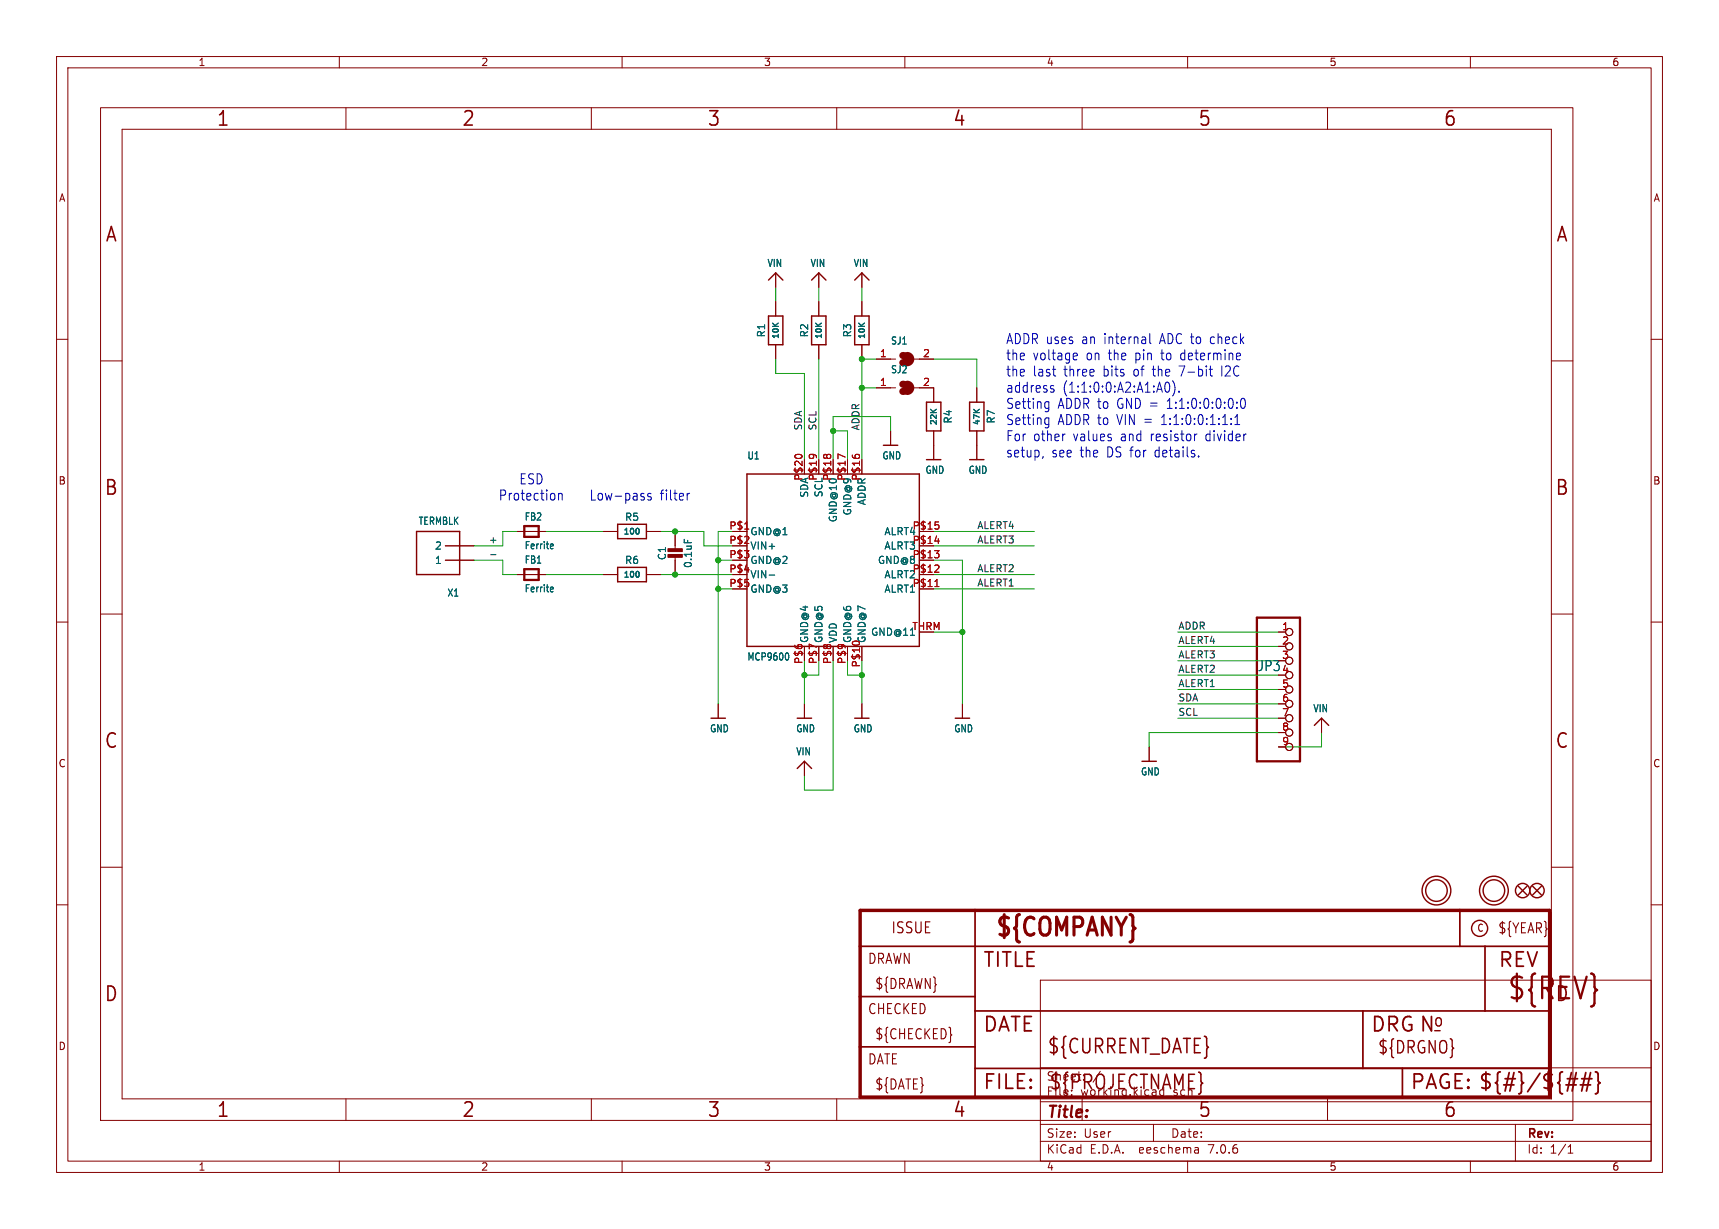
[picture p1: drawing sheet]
<svg xmlns="http://www.w3.org/2000/svg" width="304mm" height="217mm" viewBox="0 0 304 217" stroke-linecap="round" stroke-linejoin="round" font-family="sans-serif">
<g fill="none" stroke="#840000" stroke-width=".18">
<path d="M10 10h284v197.3h-284zM12 12h280v193.3h-280zM17.8 19h260.3v179.1h-260.3zM60 10v2M61.2 19v3.9M104.6 19v3.9M110 10v2M148 19v3.9M160 10v2M191.3 19v3.9M210 10v2M234.7 19v3.9"/>
<path d="M260 10v2M21.6 22.9h252.7v171.4h-252.7zM10 60h2M137.2 48.3v2.5M137.2 53.3v2.6M144.8 48.3v2.5M144.8 53.3v2.6M152.4 48.3v2.5M152.4 53.3v2.6M292 60h2M17.8 63.8h3.8M137.2 61v2.5"/>
<path d="M144.8 61v2.5M152.4 61v2.5M154.9 63.5h3.5M154.9 68.6h3.5M157.5 76.2v2.5M161.7 68.6h3.4v2.5M161.7 63.5h3.4M165.1 76.2v5.1M172.7 68.6v2.5M172.7 76.2v5.1M274.3 63.8h3.8M78.7 99.1h5.1"/>
<path d="M78.7 96.5h5.1M91.4 94h5.1M106.7 94h2.5M114.3 94h2.5M119.4 94v3.3M119.4 98.3v3.3M10 110h2M17.8 108.6h3.8M91.4 101.6h5.1M106.7 101.6h2.5M114.3 101.6h2.5M226.1 111.8h1.2"/>
<path d="M226.1 116.8h1.2M274.3 108.6h3.8M292 110h2M127 124.5v2.5M142.2 124.5v2.5M142.2 134.6v2.6M152.4 124.5v2.5M170.2 124.5v2.5M203.2 132.1v2.5M226.1 121.9h1.2M226.1 124.5h1.2M226.1 127h1.2"/>
<path d="M226.1 129.5h1.2M226.1 132.1h1.2M233.7 127v2.5M10 160h2M17.8 153.4h3.8M274.3 153.4h3.8M292 160h2M184 173.3h108v32h-108zM61.2 194.3v3.8M104.6 194.3v3.8M148 194.3v3.8M184 198.8h108"/>
<path d="M184 194.8h108M184 188.8h108M191.3 194.3v3.8M204 198.8v3M234.7 194.3v3.8M268 198.8v6.5M60 205.3v2M110 205.3v2M160 205.3v2M184 201.8h108M210 205.3v2M211.8 203l.1 .9"/>
<path d="M211.9 203.8l-.1 .1M211.9 203.3h-.1M260 205.3v2M277.3 203.9h.8M277.3 202.8l.4-.4v1.5"/>
<circle cx="228" cy="111.8" r=".63"/>
<circle cx="228" cy="114.3" r=".63"/>
<circle cx="228" cy="116.8" r=".63"/>
<circle cx="228" cy="119.4" r=".63"/>
<circle cx="228" cy="121.9" r=".63"/>
<circle cx="228" cy="132.1" r=".63"/>
<circle cx="228" cy="124.5" r=".63"/>
<circle cx="228" cy="127" r=".63"/>
<circle cx="228" cy="129.5" r=".63"/>
</g>
<g fill="none" stroke="#840000" stroke-width=".25">
<path d="M135.9 49.5l1.3-1.2 1.2 1.2M135.9 55.9h2.5v5.1h-2.5zM143.5 55.9h2.5v5.1h-2.5zM143.5 49.5l1.3-1.2 1.2 1.2M151.1 55.9h2.6v5.1h-2.6zM151.1 49.5l1.3-1.2 1.3 1.2M156.2 78.7h2.5M163.8 71.1h2.6v5.1h-2.6zM171.4 71.1h2.6v5.1h-2.6zM73.7 94h7.6v7.6h-7.6zM109.2 92.7h5.1v2.5h-5.1zM132.1 83.8h30.5v30.5h-30.5z"/>
<path d="M163.8 81.3h2.6M171.4 81.3h2.6M109.2 100.3h5.1v2.6h-5.1zM125.7 127h2.6M141 127h2.5M141 135.9l1.2-1.3 1.3 1.3M151.1 127h2.6M168.9 127h2.5M201.9 134.6h2.6M232.4 128.3l1.3-1.3 1.2 1.3M268.5 156.7l1.5 1.5M270 156.7l-1.5 1.5"/>
<path d="M271 156.7l1.5 1.5M272.5 156.7l-1.5 1.5"/>
<circle cx="254" cy="157.5" r="2.54"/>
<circle cx="254" cy="157.5" r="1.9"/>
<circle cx="264.2" cy="157.5" r="2.54"/>
<circle cx="264.2" cy="157.5" r="1.9"/>
<circle cx="269.2" cy="157.5" r="1.27"/>
<circle cx="271.8" cy="157.5" r="1.27"/>
<circle cx="261.6" cy="164.2" r="1.42"/>
</g>
<path d="M112.9 93.5l.1 .3-.1 .6M112.9 101.1l.1 .3-.1 .6" fill="none" stroke="#006464" stroke-width=".2"/>
<g fill="#840000" stroke="#840000" stroke-width=".18">
<path d="M118.1 98h2.5v.6h-2.5z"/>
<path d="M118.1 97h2.5v.5h-2.5z"/>
</g>
<path d="M97.5 96.2l.3 .1v.2l-.5 .1M97.8 97h-.3M121 95.4v.6M97.5 103.8l.3 .1v.2l-.5 .1M97.8 104.6l-.3 .1M136 101.7h1M139.2 115.5a.88 .88 0 0 1 0 1.2" fill="none" stroke="#006464" stroke-width=".18"/>
<path d="M159.6 62.9a.64 .64 0 0 1 .7 .6 .64 .64 0 0 1-.7 .6M159.6 67.9a.64 .64 0 0 1 .7 .7 .64 .64 0 0 1-.7 .6M160.4 62.9a.64 .64 0 0 1 .6 .6 .64 .64 0 0 1-.6 .6M160.4 67.9a.64 .64 0 0 1 .6 .7 .64 .64 0 0 1-.6 .6" fill="none" stroke="#840000" stroke-width="1.3"/>
<g fill="none" stroke="#a90000" stroke-width=".18">
<path d="M131.7 93.6h.7M140.7 80.5l.3-.2 .7 .2M143.2 80.5v-.1a1.07 1.07 0 0 1 1 .1M143.6 80.3l.2 .2M145.7 80.5l.2-.2 .2 .2M146.2 80.5l.2-.2 .4 .2M149.4 80.8l-1.2-.5v.8M151.3 80.5l.1-.2 .5 .2M165.3 97.4h.7l-.4 .5M165.3 95.7h.8M165.4 92.3h.6M165.9 100l.1 .2v.3l-.7 .7h.7"/>
<path d="M165.9 92.8l.1 .2-.1 .5M165.9 97.9l.1 .2-.1 .5M151.2 113.4h.3M165.3 103.7h.7"/>
</g>
<path d="M92.7 93h2.5v1.9h-2.5zM92.7 100.6h2.5v2h-2.5zM222.2 109.2h7.7v25.4h-7.7z" fill="none" stroke="#840000" stroke-width=".41"/>
<path d="M152.1 161h121.9v33h-121.9z" fill="none" stroke="#840000" stroke-width=".61"/>
<path d="M152.1 176.2h20.3M152.1 167.3h121.9M172.4 161v33M172.4 178.8h101.6M241 178.8v10.1M258.1 161v6.3M262.6 167.3v11.5M152.1 185.1h20.3M172.4 188.9h101.6M248 188.9v5.1" fill="none" stroke="#840000" stroke-width=".3"/>
<path d="M276.9 191.8h1.8M277.1 190.8h1.9M278.7 189.7l-.7 3.2M279.4 191.8h1.9M279.7 190.8h1.8M280.4 189.7l-.7 3.2M281.3 189.7l-.8 3.2M282.1 189.5l.4 .2 .1 .2v1.2l.3 .4-.3 .3v1.2l-.1 .3-.4 .1" fill="none" stroke="#840000" stroke-width=".32"/>
<path d="M168.2 182.9l.1 .1-.1 .1" fill="none" stroke="#840000" stroke-width=".19"/>
<path d="M86.8 98.1h.9" fill="none" stroke="#0f0f0f" stroke-width=".18"/>
<g fill="none" stroke="#0000c2" stroke-width=".18">
<path d="M203.3 59v1.5l.2 .3M185 71l.5 .1M185 73.9l.5 .1M185.5 71v1.5a.41 .41 0 0 1-.5 .3M185.5 73.9v1.4l-.2 .3M185.5 72.1l-.5 .1M185.5 75l-.5 .1M186 68.8h.2a.31 .31 0 0 1 .2 .3 .31 .31 0 0 1-.2 .3h-.3M186 68.2l.3 .1M190 62.4l.4 .1 .1 .4-.7 .1M190.4 63.5l-.4 .1M206.5 67.6a1.23 1.23 0 0 1 0 1.8"/>
<path d="M207.4 67.4a2.39 2.39 0 0 1 0 2.5M208.5 69.2v.2M211.5 76.8h.2M213.8 65.3h.6M214 64.7v1.5l.1 .2 .3 .1M218.3 75.1h.9M218.3 73.8l.5-.5v1.8M219.6 70.5l.3-.1a1.23 1.23 0 0 1 0 1.8h-.2a1.32 1.32 0 0 1-.1-1.7zM98.8 87.2v1.2M98.8 87.4a.37 .37 0 0 1 .5-.1l.1 1.1M113.9 87.9v.4M115.1 87.3l-.4-.1a.31 .31 0 0 0-.2 .3 .31 .31 0 0 0 .2 .3h.3a.31 .31 0 0 1 .2 .3 .31 .31 0 0 1-.2 .3l-.5-.1"/>
<path d="M121.9 87.2l-.2 .1-.2 .3M184.4 80.7l-.1 .4M211.9 80.6v.2"/>
</g>
<g fill="none" stroke="#009600" stroke-width=".18">
<path d="M137.2 50.8v2.5M144.8 50.8v2.5M152.4 50.8v2.5M137.2 63.5v2.5h5v15.3M144.8 63.5v17.8M147.3 76.2h2.6v5.1M152.4 68.6h2.5M154.9 63.5h-2.5v17.8M157.5 76.2v-2.5h-10.2v7.6M165.1 63.5h7.6v5.1M83.8 99.1h5.1v2.5h2.5M91.4 94h-2.5v2.5h-5.1"/>
<path d="M96.5 94h10.2M116.8 94h7.7v2.5h5M127 99.1h2.5M129.5 94h-2.5v30.5M165.1 96.5h17.8M165.1 94h17.8M165.1 99.1h5.1v25.4M96.5 101.6h10.2M116.8 101.6h12.7M127 104.1h2.5M142.2 116.8v7.7M144.8 116.8v2.6h-2.6"/>
<path d="M147.3 116.8v22.9h-5.1v-2.5M149.9 116.8v2.6h2.5M152.4 116.8v7.7M165.1 101.6h17.8M165.1 104.1h17.8M165.1 111.8h5.1M208.3 111.8h17.8M208.3 116.8h17.8M208.3 114.3h17.8M208.3 119.4h17.8M208.3 121.9h17.8M208.3 124.5h17.8"/>
<path d="M208.3 127h17.8M226.1 129.5h-22.9v2.6M233.7 129.5v2.6h-7.6"/>
</g>
<g fill="#009600" stroke="#009600" stroke-width=".18">
<circle cx="142.2" cy="119.4" r=".46"/>
<circle cx="127" cy="104.1" r=".46"/>
<circle cx="152.4" cy="119.4" r=".46"/>
<circle cx="147.3" cy="76.2" r=".46"/>
<circle cx="152.4" cy="63.5" r=".46"/>
<circle cx="152.4" cy="68.6" r=".46"/>
<circle cx="119.4" cy="101.6" r=".46"/>
<circle cx="119.4" cy="94" r=".46"/>
<circle cx="127" cy="99.1" r=".46"/>
<circle cx="170.2" cy="111.8" r=".46"/>
</g>
<text font-size="5.3" fill="#840000" x="266.4" y="177.3">${REV}</text>
<text font-size="4.4" fill="#840000" x="175.7" y="166.3">${COMPANY}</text>
<g font-size="3.5" fill="#840000">
<text x="38.2" y="22.7">1</text>
<text x="81.6" y="22.7">2</text>
<text x="125" y="22.7">3</text>
<text x="168.4" y="22.7">4</text>
<text x="211.8" y="22.7">5</text>
<text x="255.1" y="22.7">6</text>
<text x="18.5" y="43.1">A</text>
<text x="275" y="43.1">A</text>
<text x="18.3" y="87.9">B</text>
<text x="274.9" y="87.9">B</text>
<text x="18.3" y="132.7">C</text>
<text x="274.9" y="132.7">C</text>
<text x="173.7" y="171.4">TITLE</text>
<text x="264.8" y="171.4">REV</text>
<text x="18.3" y="177.4">D</text>
<text x="274.9" y="177.4">D</text>
<text x="173.7" y="182.9">DATE</text>
<text x="242.3" y="182.9">DRG N</text>
<text x="185.1" y="186.7">${CURRENT_DATE}</text>
<text x="38.2" y="197.9">1</text>
<text x="81.6" y="197.9">2</text>
<text x="125" y="197.9">3</text>
<text x="168.4" y="197.9">4</text>
<text x="173.7" y="193">FILE:</text>
<text x="185.4" y="193">${PROJECTNAME}</text>
<text x="211.8" y="197.9">5</text>
<text x="249.3" y="193">PAGE: ${#}/${##}</text>
<text x="255.1" y="197.9">6</text>
</g>
<g font-size="3" fill="#840000">
<text x="253.4" y="181.9">o</text>
<text x="243.5" y="186.6">${DRGNO}</text>
</g>
<text font-size="2.8" fill="#840000" x="185" y="198.2">Title:</text>
<text font-size="2.7" fill="#840000" x="157.5" y="165.3">ISSUE</text>
<g font-size="2.5" fill="#0000c2">
<text x="177.8" y="61">ADDR uses</text>
<text x="177.8" y="63.9">the</text>
<text x="182.6" y="63.9">voltage</text>
<text x="191.4" y="61">an internal</text>
<text x="192.1" y="63.9">on the</text>
<text x="201" y="63.9">pin</text>
<text x="205.4" y="61">ADC to</text>
<text x="205.8" y="63.9">to</text>
<text x="209.3" y="63.9">determine</text>
<text x="214.6" y="61">check</text>
<text x="177.8" y="66.7">the</text>
<text x="177.8" y="69.6">address</text>
<text x="182.6" y="66.7">last</text>
<text x="187.9" y="69.6">(1:1:0:0:A2:A1:A0).</text>
<text x="188.2" y="66.7">three</text>
<text x="195.2" y="66.7">bits</text>
<text x="200.7" y="66.7">of</text>
<text x="204.3" y="66.7">the</text>
<text x="209.1" y="66.7">7-bit</text>
<text x="216.7" y="66.7">I2C</text>
<text x="177.8" y="72.4">Setting</text>
<text x="177.8" y="75.3">Setting</text>
<text x="187" y="72.4">ADDR to</text>
<text x="187" y="75.3">ADDR to</text>
<text x="197.7" y="72.4">GND =</text>
<text x="197.7" y="75.3">VIN =</text>
<text x="205.8" y="75.3">1:1:0:0:1:1:1</text>
<text x="206.8" y="72.4">1:1:0:0:0:0:0</text>
<text x="177.8" y="78.2">For</text>
<text x="177.8" y="81">setup,</text>
<text x="182.7" y="78.2">other</text>
<text x="185.9" y="81">see the</text>
<text x="189.8" y="78.2">values</text>
<text x="195.9" y="81">DS for</text>
<text x="198.3" y="78.2">and</text>
<text x="203.8" y="78.2">resistor</text>
<text x="204.6" y="81">details.</text>
<text x="213.6" y="78.2">divider</text>
<text x="88.1" y="88.7">Protection</text>
<text x="91.7" y="85.8">ESD</text>
<text x="104.1" y="88.7">Low-pass</text>
<text x="116.7" y="88.7">filter</text>
</g>
<text font-size="2.5" fill="#006464" x="222.3" y="118.9">JP3</text>
<g font-size="2.5" fill="#840000">
<text x="264.8" y="165.3">${YEAR}</text>
<text x="153.4" y="170.7">DRAWN</text>
<text x="153.4" y="179.6">CHECKED</text>
<text x="154.6" y="175.2">${DRAWN}</text>
<text x="154.6" y="184">${CHECKED}</text>
<text x="153.4" y="188.5">DATE</text>
<text x="154.6" y="192.9">${DATE}</text>
</g>
<g font-size="2.1" fill="#840000">
<text x="185" y="191.3">Sheet:</text>
<text x="193.2" y="191.3">/</text>
<text x="185" y="194">File:</text>
<text x="191" y="194">working.kicad_sch</text>
<text x="185" y="201.4">Size:</text>
<text x="191.6" y="201.4">User</text>
<text x="207" y="201.4">Date:</text>
<text x="270" y="201.6">Rev:</text>
<text x="185" y="204.2">KiCad</text>
<text x="192.7" y="204.2">E.D.A.</text>
<text x="201.6" y="204.2">eeschema</text>
<text x="213.9" y="204.2">7.0.6</text>
<text x="270" y="204.2">Id:</text>
<text x="274" y="204.2">1/1</text>
</g>
<g font-size="1.8" fill="#840000">
<text x="35" y="11.9">1</text>
<text x="85" y="11.9">2</text>
<text x="135" y="11.9">3</text>
<text x="185" y="11.9">4</text>
<text x="235" y="11.9">5</text>
<text x="285" y="11.9">6</text>
<text x="10.3" y="35.9">A</text>
<text x="292.3" y="35.9">A</text>
<text x="10.3" y="85.9">B</text>
<text x="292.2" y="85.9">B</text>
<text x="10.3" y="135.9">C</text>
<text x="292.2" y="135.9">C</text>
<text x="261.1" y="165">C</text>
<text x="10.3" y="185.9">D</text>
<text x="292.2" y="185.9">D</text>
<text x="35" y="207.2">1</text>
<text x="85" y="207.2">2</text>
<text x="135" y="207.2">3</text>
<text x="185" y="207.2">4</text>
<text x="235" y="207.2">5</text>
<text x="285" y="207.2">6</text>
</g>
<g font-size="1.8" fill="#006464">
<text x="135.6" y="47.4">VIN</text>
<text x="143.2" y="47.4">VIN</text>
<text x="150.8" y="47.4">VIN</text>
<text x="135.5" y="59.8" transform="rotate(-90 135.5 59.8)">R1</text>
<text x="143.1" y="59.8" transform="rotate(-90 143.1 59.8)">R2</text>
<text x="150.7" y="59.8" transform="rotate(-90 150.7 59.8)">R3</text>
<text x="157.5" y="61.1">SJ1</text>
<text x="157.5" y="66.2">SJ2</text>
<text x="168.5" y="75" transform="rotate(-90 168.5 75)">R4</text>
<text x="176.1" y="75" transform="rotate(-90 176.1 75)">R7</text>
<text x="132.1" y="81.4">U1</text>
<text x="155.9" y="81.4">GND</text>
<text x="163.5" y="84">GND</text>
<text x="171.2" y="84">GND</text>
<text x="149.6" y="85.1" transform="rotate(-90 149.6 85.1)">P$17</text>
<text x="152.1" y="85.1" transform="rotate(-90 152.1 85.1)">P$16</text>
<text x="153.3" y="89.4" transform="rotate(-90 153.3 89.4)">ADDR</text>
<text x="73.9" y="93">TERMBLK</text>
<text x="92.7" y="92.2">FB2</text>
<text x="110.4" y="92.3">R5</text>
<text x="132.6" y="94.8">GND@1</text>
<text x="148.2" y="92.5" transform="rotate(-90 148.2 92.5)">GND@10</text>
<text x="150.7" y="91.2" transform="rotate(-90 150.7 91.2)">GND@9</text>
<text x="156.3" y="94.8">ALRT4</text>
<text x="76.8" y="99.9">1</text>
<text x="76.8" y="97.4">2</text>
<text x="92.7" y="97.3">Ferrite</text>
<text x="92.7" y="99.9">FB1</text>
<text x="110.4" y="99.9">R6</text>
<text x="118" y="99.2" transform="rotate(-90 118 99.2)">C1</text>
<text x="122.5" y="100.5" transform="rotate(-90 122.5 100.5)">0.1uF</text>
<text x="132.6" y="97.4">VIN+</text>
<text x="132.6" y="99.9">GND@2</text>
<text x="155.1" y="99.9">GND@8</text>
<text x="156.3" y="97.4">ALRT3</text>
<text x="161.3" y="101.3">P$12</text>
<text x="161.3" y="98.8">P$13</text>
<text x="79" y="105.7">X1</text>
<text x="92.7" y="104.9">Ferrite</text>
<text x="132.6" y="105">GND@3</text>
<text x="156.3" y="105">ALRT1</text>
<text x="156.3" y="102.5">ALRT2</text>
<text x="161.3" y="103.9">P$11</text>
<text x="143.1" y="113.8" transform="rotate(-90 143.1 113.8)">GND@4</text>
<text x="145.6" y="113.8" transform="rotate(-90 145.6 113.8)">GND@5</text>
<text x="150.7" y="113.8" transform="rotate(-90 150.7 113.8)">GND@6</text>
<text x="153.9" y="112.6">GND@11</text>
<text x="132.1" y="117">MCP9600</text>
<text x="125.4" y="129.7">GND</text>
<text x="140.7" y="129.7">GND</text>
<text x="150.8" y="129.7">GND</text>
<text x="168.6" y="129.7">GND</text>
<text x="232.1" y="126.2">VIN</text>
<text x="140.7" y="133.8">VIN</text>
<text x="201.6" y="137.3">GND</text>
</g>
<g font-size="1.8" fill="#a90000">
<text x="155.5" y="63.2">1</text>
<text x="163.1" y="63.2">2</text>
<text x="155.5" y="68.3">1</text>
<text x="163.1" y="68.3">2</text>
<text x="142" y="85.1" transform="rotate(-90 142 85.1)">P$20</text>
<text x="143.1" y="88.1" transform="rotate(-90 143.1 88.1)">SDA</text>
<text x="144.5" y="85.1" transform="rotate(-90 144.5 85.1)">P$19</text>
<text x="145.6" y="88" transform="rotate(-90 145.6 88)">SCL</text>
<text x="147.1" y="85.1" transform="rotate(-90 147.1 85.1)">P$18</text>
<text x="128.9" y="93.7">P$1</text>
<text x="161.3" y="93.7">P$15</text>
<text x="128.9" y="96.3">P$2</text>
<text x="128.9" y="98.8">P$3</text>
<text x="128.9" y="101.3">P$4</text>
<text x="161.3" y="96.3">P$14</text>
<text x="128.9" y="103.9">P$5</text>
<text x="132.6" y="102.5">VIN-</text>
<text x="148.2" y="113.8" transform="rotate(-90 148.2 113.8)">VDD</text>
<text x="153.3" y="113.8" transform="rotate(-90 153.3 113.8)">GND@7</text>
<text x="161.2" y="111.5">THRM</text>
<text x="226.6" y="111.5">1</text>
<text x="142" y="117.5" transform="rotate(-90 142 117.5)">P$6</text>
<text x="144.5" y="117.5" transform="rotate(-90 144.5 117.5)">P$7</text>
<text x="147.1" y="117.5" transform="rotate(-90 147.1 117.5)">P$8</text>
<text x="149.6" y="117.5" transform="rotate(-90 149.6 117.5)">P$9</text>
<text x="152.1" y="118.1" transform="rotate(-90 152.1 118.1)">P$10</text>
<text x="226.6" y="114">2</text>
<text x="226.6" y="116.6">3</text>
<text x="226.6" y="119.1">4</text>
<text x="226.6" y="121.7">5</text>
<text x="226.6" y="124.2">6</text>
<text x="226.6" y="126.7">7</text>
<text x="226.6" y="129.3">8</text>
<text x="226.6" y="131.8">9</text>
</g>
<g font-size="1.7" fill="#0f0f0f">
<text x="141.9" y="76.2" transform="rotate(-90 141.9 76.2)">SDA</text>
<text x="144.4" y="76.2" transform="rotate(-90 144.4 76.2)">SCL</text>
<text x="152.1" y="76.2" transform="rotate(-90 152.1 76.2)">ADDR</text>
<text x="172.7" y="93.6">ALERT4</text>
<text x="86.4" y="96.2">+</text>
<text x="172.7" y="101.3">ALERT2</text>
<text x="172.7" y="96.2">ALERT3</text>
<text x="172.7" y="103.8">ALERT1</text>
<text x="208.3" y="114">ALERT4</text>
<text x="208.3" y="111.4">ADDR</text>
<text x="208.3" y="116.5">ALERT3</text>
<text x="208.3" y="119">ALERT2</text>
<text x="208.3" y="121.6">ALERT1</text>
<text x="208.3" y="124.1">SDA</text>
<text x="208.3" y="126.7">SCL</text>
</g>
<g font-size="1.4" fill="#006464">
<text x="138" y="60.1" transform="rotate(-90 138 60.1)">10K</text>
<text x="145.6" y="60.1" transform="rotate(-90 145.6 60.1)">10K</text>
<text x="153.2" y="60.1" transform="rotate(-90 153.2 60.1)">10K</text>
<text x="165.9" y="75.3" transform="rotate(-90 165.9 75.3)">22K</text>
<text x="173.5" y="75.3" transform="rotate(-90 173.5 75.3)">47K</text>
<text x="110.1" y="94.8">100</text>
<text x="110.1" y="102.4">100</text>
</g>
</svg>
